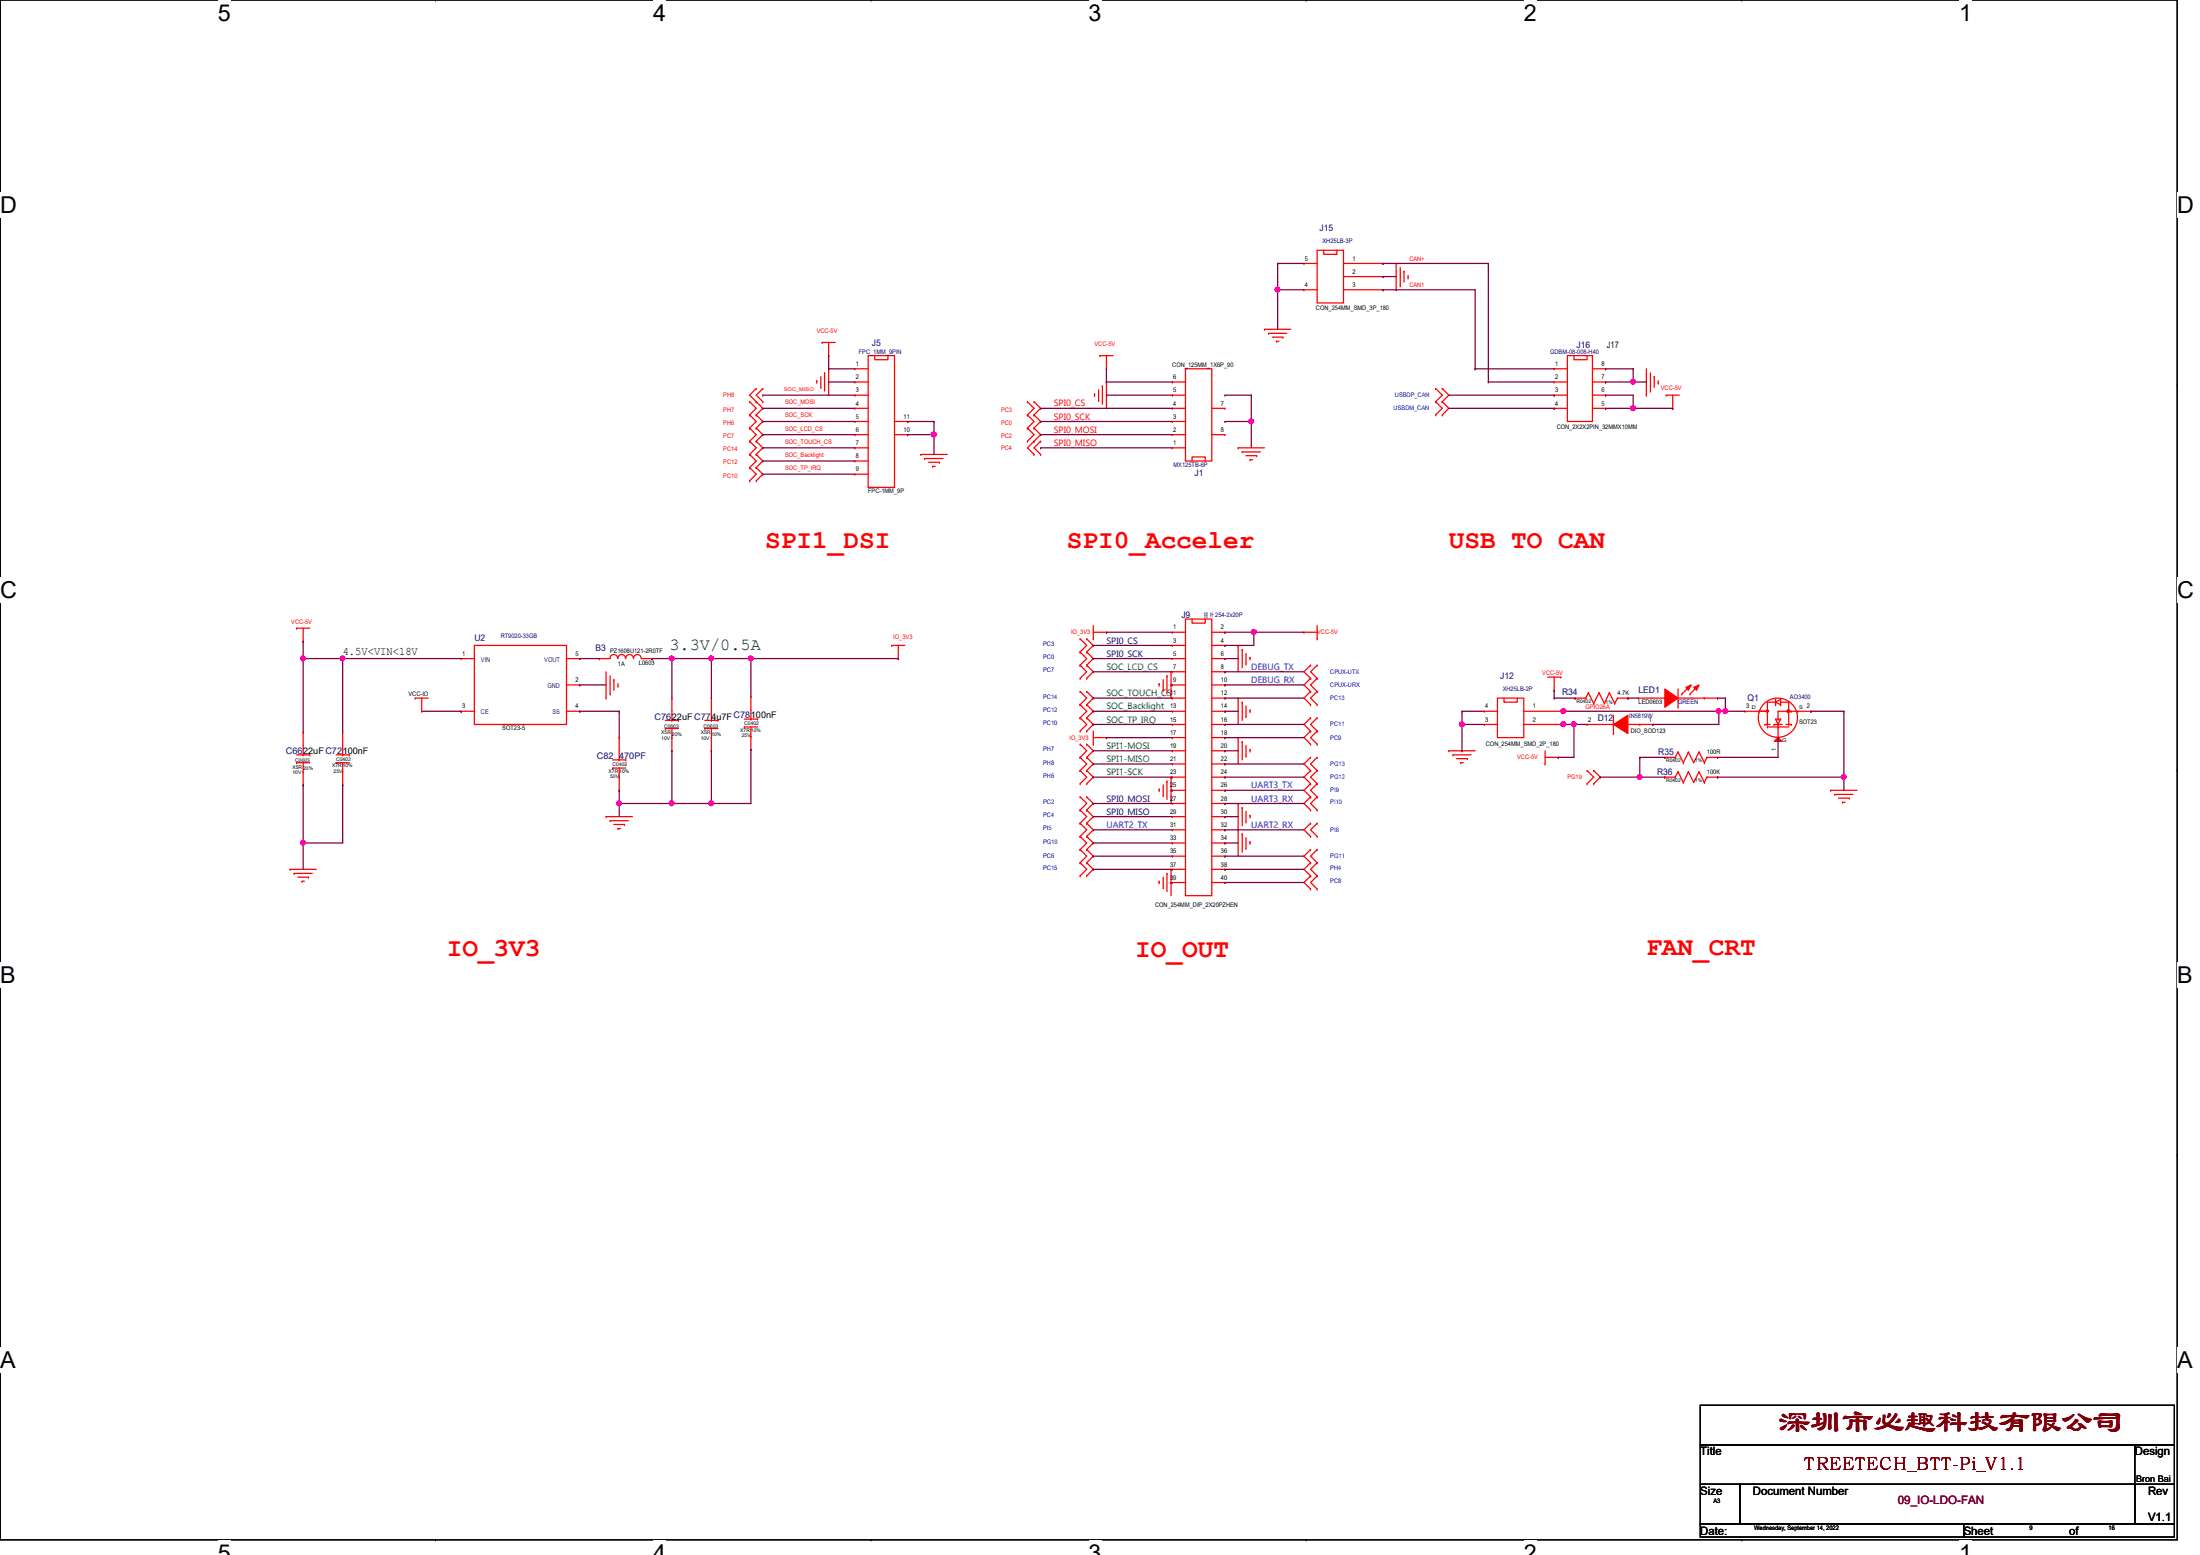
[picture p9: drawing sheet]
<svg xmlns="http://www.w3.org/2000/svg" width="297mm" height="210mm" viewBox="0 0 297 210" stroke-linecap="round" stroke-linejoin="round" font-family="sans-serif">
<path d="M0 0h294v207.9h-294z" fill="none" stroke="#000" stroke-width=".17"/>
<g fill="#fff">
<path d="M29.4 0h1.8v3.5h-1.8z"/>
<path d="M29.4 207.9h1.8v2h-1.8z"/>
</g>
<path d="M58.8 0h.1M58.8 207.9h.1" fill="none" stroke="#000" stroke-width=".17"/>
<g fill="#fff">
<path d="M88.2 0h1.7v3.5h-1.7z"/>
<path d="M88.2 207.9h1.7v2h-1.7z"/>
</g>
<path d="M117.6 0h.1M117.6 207.9h.1" fill="none" stroke="#000" stroke-width=".17"/>
<g fill="#fff">
<path d="M147 0h1.7v3.5h-1.7z"/>
<path d="M147 207.9h1.7v2h-1.7z"/>
</g>
<path d="M176.4 0h.1M176.4 207.9h.1" fill="none" stroke="#000" stroke-width=".17"/>
<g fill="#fff">
<path d="M205.7 0h1.8v3.5h-1.8z"/>
<path d="M205.7 207.9h1.8v2h-1.8z"/>
</g>
<path d="M235.2 0h.1M235.2 207.9h.1" fill="none" stroke="#000" stroke-width=".17"/>
<g fill="#fff">
<path d="M264.5 0h1.8v3.5h-1.8z"/>
<path d="M264.5 207.9h1.8v2h-1.8z"/>
<path d="M0 26h2.3v3.4h-2.3z"/>
<path d="M294 26h2.2v3.4h-2.2z"/>
<path d="M0 77.9h2.3v3.5h-2.3z"/>
<path d="M294 77.9h2.2v3.5h-2.2z"/>
</g>
<path d="M0 51.9h.1M294 51.9h.1" fill="none" stroke="#000" stroke-width=".17"/>
<g fill="#fff">
<path d="M0 129.9h2.1v3.4h-2.1z"/>
<path d="M294 129.9h2v3.4h-2z"/>
</g>
<path d="M0 103.9h.1M294 103.9h.1" fill="none" stroke="#000" stroke-width=".17"/>
<g fill="#fff">
<path d="M0 181.8h2.1v3.5h-2.1z"/>
<path d="M294 181.8h2v3.5h-2z"/>
</g>
<path d="M0 155.9h.1M294 155.9h.1M229.6 189.7h64v5.3h-64zM229.6 195h64v5.4h-64zM288.2 195h.1M288.2 195v5.4M229.6 200.4h5.3v5.3h-5.3zM229.6 205.7h35.5v1.8h-35.5zM234.9 200.4h53.3v5.3h-53.3zM265.1 205.7h28.5v1.8h-28.5zM288.2 200.4h5.4v5.3h-5.4z" fill="none" stroke="#000" stroke-width=".17"/>
<g fill="none" stroke="#f00" stroke-width=".17">
<path d="M188.5 39.1h.1M188.5 35.6v3.5M189.1 38.6h.1M189.1 36.1v2.5M189.6 36.6h.1M189.6 36.6v1.5M190.1 37.5h.1M190.1 37.2v.3M101.2 54.2h.1M101.2 56h.1M101.2 57.8h.1M101.2 59.6h.1"/>
<path d="M101.2 54.2l.9 .9-.9 .9M101.2 56l.9 .9-.9 .9M101.2 57.8l.9 .9-.9 .9M101.2 59.6l.9 .9-.9 .8M102.1 52.5h.1M102.1 54.2h.1M102.1 56h.1M102.1 57.8h.1M102.1 59.6h.1M102.1 52.5l-.9 .8 1.8 1.8-.9 .9M102.1 56l.9 .9-.9 .9M102.1 57.8l.9 .9-.9 .9"/>
<path d="M102.1 59.6l.9 .9-.9 .8M103 52.5h.1M103 54.2h.1M103 52.5l-.9 .8 .9 .9M110.3 51.4h.1M110.3 51.4v.3M110.8 52.3h.1M110.8 50.8v1.5M111 46.2h.1M111 46.2h1.8M111.3 50.3h.1M111.3 50.3v2.5"/>
<path d="M111.9 49.8h.1M111.9 48h.1M111.9 46.2v1.8M111.9 49.8v3.5M138.7 56h.1M138.7 57.8h.1M138.7 59.6h.1M138.7 54.2h.1M138.7 56l.9 .9-.9 .9M138.7 57.8l.9 .9-.9 .9M138.7 54.2l.9 .9-.9 .9M139.6 57.8h.1"/>
<path d="M139.6 56h.1M139.6 59.6h.1M139.6 54.2h.1M139.6 56l.9 .9-.9 .9M139.6 57.8l.9 .9-1.8 1.8 .9 .8M139.6 54.2l.9 .9-.9 .9M140.5 59.6h.1M140.5 59.6l-.9 .9 .9 .8M147.8 53.2h.1M147.8 53.2v.3M148.3 54.1h.1M148.3 52.6v1.5"/>
<path d="M148.5 48h.1M148.5 48h1.8M148.8 52.1h.1M148.8 52.1v2.5M149.4 49.8h.1M149.4 51.6h.1M149.4 48v1.8M149.4 51.6v3.5M170.7 44.4h.1M170.7 44.4h3.6M171.3 45h.1M171.3 45h2.4"/>
<path d="M171.8 45.5h1.4M172.3 46.1h.1M172.3 46.1h.4M173.2 45.5h.1M193.8 54.2h.1M193.8 52.5h.1M193.8 56h.1M193.8 52.5l.9 .8-.9 .9M193.8 54.2l.9 .9-.9 .9M194.7 52.5h.1M194.7 54.2h.1M194.7 56h.1"/>
<path d="M194.7 52.5l.9 .8-.9 .9M194.7 54.2l.9 .9-.9 .9M209.8 49.8h.1M209.8 51.6h.1M209.8 53.3h.1M209.8 55.1h.1M209.8 53.3h1.8M209.8 49.8h1.8M209.8 51.6h1.8M209.8 55.1h1.8M211.6 48h3.4v8.9h-3.4zM212.5 48v.6h1.8v-.6"/>
<path d="M215 53.3h1.8M215 49.8h1.8M215 51.6h1.8M215 55.1h1.8M216.8 55.1h.1M216.8 53.3h.1M216.8 51.6h.1M216.8 49.8h.1M222.3 53.3h.1M222.3 49.8v3.5M222.8 52.8h.1M222.8 50.3v2.5"/>
<path d="M223.3 50.8h.1M223.3 50.8v1.5M223.9 51.7h.1M223.9 51.4v.3M225 53.3h.1M225 53.3h1.7M225.8 55.1h.1M225.8 53.3v1.8M101.2 61.3h.1M101.2 63.1h.1M101.2 64.9h.1M101.2 61.3l.9 .9-.9 .9"/>
<path d="M101.2 63.1l.9 .9-.9 .9M102.1 61.3h.1M102.1 63.1h.1M102.1 64.9h.1M102.1 61.3l.9 .9-.9 .9M102.1 63.1l.9 .9-.9 .9M124.3 61.3h.1M124.3 61.3h3.6M124.8 61.9h.1M124.8 61.9h2.5M125.4 62.4h1.4M125.9 62.9h.1"/>
<path d="M125.9 62.9h.4M126.8 62.4h.1M139.6 61.3h.1M140.5 61.3h.1M167.2 60.5h.1M167.2 60.5h3.5M167.7 61h.1M167.7 61h2.5M168.2 61.5h1.5M168.8 62.1h.1M168.8 62.1h.3M169.7 61.5h.1"/>
<path d="M40 84.8h.1M40 84.8h1.8M40.9 86.6h.1M40.9 84.8v1.8M46.3 98.8h.1M46.3 98.8v3.1M56 94.2h.1M56 94.2h1.8M56.9 96h.1M56.9 94.2v1.8M81.8 94.2h.1M81.8 90.7v3.5"/>
<path d="M82.4 93.7h.1M82.4 91.2v2.5M82.9 91.7h.1M82.9 91.7v1.5M83.4 92.6h.1M83.4 92.3v.3M120.4 87.1h.1M120.4 87.1h1.8M121.3 88.9h.1M121.3 87.1v1.8M145.8 86.2h.1M145.8 88h.1"/>
<path d="M145.8 89.8h.1M145.8 91.6h.1M145.8 93.3h.1M145.8 95.1h.1M145.8 96.9h.1M145.8 98.7h.1M145.8 86.2l.9 .9-.9 .9M145.8 89.8l.9 .9-.9 .9M145.8 88l.9 .9-.9 .9M145.8 93.3l.9 .9-.9 .9M145.8 95.1l.9 .9-.9 .9M145.8 96.9l.9 .9-.9 .9"/>
<path d="M146.7 88h.1M146.7 86.2h.1M146.7 91.6h.1M146.7 89.8h.1M146.7 95.1h.1M146.7 93.3h.1M146.7 96.9h.1M146.7 98.7h.1M146.7 86.2l.9 .9-.9 .9M146.7 89.8l.9 .9-.9 .9M146.7 88l.9 .9-.9 .9M146.7 93.3l.9 .9-.9 .9"/>
<path d="M146.7 95.1l.9 .9-.9 .9M146.7 96.9l.9 .9-.9 .9M147.6 86.2h.1M147.6 85.3h1.8M147.6 84.5v1.7M147.6 98.7v1.8M147.6 99.6h1.8M149.4 85.3h.1M149.4 99.6h.1M156.5 92.3h.1M156.5 92.3v.3M157.1 93.2h.1"/>
<path d="M157.1 91.7v1.5M157.6 91.2h.1M157.6 91.2v2.5M158.1 90.7h.1M158.1 90.7v3.5M167.2 87.1h.1M167.2 94.2h.1M167.2 99.6h.1M167.2 87.1v3.6M167.2 94.2v3.6M167.2 99.6v3.5M167.7 87.7h.1"/>
<path d="M167.7 94.8h.1M167.7 87.7v2.4M167.7 94.8v2.4M168.2 89.6h.1M168.2 96.7h.1M168.2 88.2v1.4M168.2 95.3v1.4M168.8 88.7h.1M168.8 95.8h.1M168.8 88.7v.4M168.8 95.8v.4M176.1 85.3h.1"/>
<path d="M176.1 85.3h1.7M176.9 96.9h.1M176.9 98.7h.1M176.9 89.8h.1M176.9 91.6h.1M176.9 93.3h.1M176.9 95.1h.1M176.9 96.9l-.8 .9 .8 .9M176.9 89.8l-.8 .9 .8 .9M176.9 93.3l-.8 .9 .8 .9M176.9 98.7l-.8 .9 .8 .9M176.9 91.6l-.8 .9 .8 .8"/>
<path d="M177.8 86.2h.1M177.8 98.7h.1M177.8 96.9h.1M177.8 91.6h.1M177.8 89.8h.1M177.8 95.1h.1M177.8 93.3h.1M177.8 84.5v1.7M177.8 96.9l-.9 .9 .9 .9M177.8 89.8l-.9 .9 .9 .9M177.8 93.3l-.9 .9 .9 .9M177.8 98.7l-.9 .9 .9 .9"/>
<path d="M177.8 91.6l-.9 .9 .9 .8M209 91.4h1.7M209.8 93.2h.1M209.8 91.4v1.8M210.7 91.4h.1M216.1 97.8h5.3M217.8 99h.1M217.8 97.8h.1M217.8 96.6v2.4M221.4 97.8h.1M39.2 117.3h.1M39.2 117.3h3.5"/>
<path d="M39.7 117.9h.1M39.7 117.9h2.5M40.2 118.4h1.5M40.8 119h.1M40.8 119h.3M41.7 118.4h.1M45.4 103h.1M45.4 101.9h1.8M45.4 103h1.8M46.3 104.2h.1M46.3 101.9h.1M46.3 106h.1"/>
<path d="M46.3 103v3M47.2 101.9h.1M81.8 110.2h.1M81.8 110.2h3.6M82.4 110.8h.1M82.4 110.8h2.4M82.9 111.3h1.4M83.4 111.8h.1M83.4 111.8h.4M84.3 111.3h.1M145.8 112.9h.1M145.8 114.7h.1"/>
<path d="M145.8 100.5h.1M145.8 102.2h.1M145.8 109.3h.1M145.8 111.1h.1M145.8 104h.1M145.8 105.8h.1M145.8 107.6h.1M145.8 116.5h.1M145.8 118.2h.1M145.8 112.9l.9 .9-.9 .9M145.8 100.5l.9 .8-.9 .9M145.8 109.3l.9 .9-.9 .9"/>
<path d="M145.8 104l.9 .9-.9 .9M145.8 107.6l.9 .9-.9 .8M145.8 111.1l.9 .9-.9 .9M145.8 114.7l.9 .9-.9 .9M145.8 116.5l.9 .8-.9 .9M145.8 102.2l.9 .9-.9 .9M146.7 114.7h.1M146.7 112.9h.1M146.7 102.2h.1M146.7 100.5h.1M146.7 111.1h.1M146.7 109.3h.1"/>
<path d="M146.7 105.8h.1M146.7 104h.1M146.7 107.6h.1M146.7 116.5h.1M146.7 118.2h.1M146.7 112.9l.9 .9-.9 .9M146.7 100.5l.9 .8-.9 .9M146.7 109.3l.9 .9-.9 .9M146.7 104l.9 .9-.9 .9M146.7 107.6l.9 .9-.9 .8M146.7 111.1l.9 .9-.9 .9M146.7 114.7l.9 .9-.9 .9"/>
<path d="M146.7 116.5l.9 .8-.9 .9M146.7 102.2l.9 .9-.9 .9M147.6 100.5h.1M156.5 106.5h.1M156.5 119h.1M156.5 106.5v.3M156.5 119v.3M157.1 107.4h.1M157.1 119.8h.1M157.1 106v1.4M157.1 118.4v1.4M157.6 105.5h.1"/>
<path d="M157.6 117.9h.1M157.6 105.5v2.4M157.6 117.9v2.5M158.1 104.9h.1M158.1 117.3h.1M158.1 104.9v3.6M158.1 117.3v3.6M167.2 108.5h.1M167.2 112h.1M167.2 108.5v7.1M167.7 100.1h.1M167.7 109h.1"/>
<path d="M167.7 112.6h.1M167.7 100.1v2.5M167.7 109v2.5M167.7 112.6v2.4M168.2 102.1h.1M168.2 111h.1M168.2 114.5h.1M168.2 100.6v1.5M168.2 109.5v1.5M168.2 113.1v1.4M168.8 101.2h.1M168.8 110.1h.1"/>
<path d="M168.8 113.6h.1M168.8 101.2v.3M168.8 110.1v.3M168.8 113.6v.4M176.9 116.5h.1M176.9 118.2h.1M176.9 105.8h.1M176.9 107.6h.1M176.9 100.5h.1M176.9 104h.1M176.9 111.1h.1M176.9 112.9h.1"/>
<path d="M176.9 109.3h.1M176.9 114.7h.1M176.9 102.2h.1M176.9 116.5l-.8 .8 .8 .9M176.9 105.8l-.8 .9 .8 .9M176.9 104l-.8 .9 .8 .9M176.9 111.1l-.8 .9 .8 .9M176.9 107.6l-.8 .9 .8 .8M176.9 114.7l-.8 .9 .8 .9M176.9 102.2l-.8 .9 .8 .9M176.9 118.2l-.8 .9 .8 .9M177.8 118.2h.1"/>
<path d="M177.8 116.5h.1M177.8 107.6h.1M177.8 105.8h.1M177.8 100.5h.1M177.8 104h.1M177.8 112.9h.1M177.8 111.1h.1M177.8 109.3h.1M177.8 114.7h.1M177.8 102.2h.1M177.8 116.5l-.9 .8 .9 .9M177.8 105.8l-.9 .9 .9 .9"/>
<path d="M177.8 104l-.9 .9 .9 .9M177.8 111.1l-.9 .9 .9 .9M177.8 107.6l-.9 .9 .9 .8M177.8 114.7l-.9 .9 .9 .9M177.8 102.2l-.9 .9 .9 .9M177.8 118.2l-.9 .9 .9 .9M195.6 101.3h.1M195.6 101.3h3.6M196.2 101.9h.1M196.2 101.9h2.4M196.7 102.4h1.4M197.2 103h.1"/>
<path d="M197.2 103h.4M198.1 102.4h.1M208.6 103.1h.1M208.6 102.2h1.8M208.6 101.3v1.8M210.4 102.2h.1M214.3 104h.1M214.3 105.8h.1M214.3 104l.9 .9-.9 .9M215.2 105.8h.1M215.2 104h.1M215.2 104l.9 .9-.9 .9"/>
<path d="M247.2 106.7h.1M247.2 106.7h3.5M247.7 107.2h.1M247.7 107.2h2.5M248.2 107.7h1.5M248.8 108.3h.1M248.8 108.3h.3M249.7 107.7h.1M176.9 120h.1M177.8 120h.1"/>
</g>
<path d="M217.8 97.8l2-1.2v2.4z" fill="#f00"/>
<g fill="none" stroke="#f00" stroke-width=".17">
<path d="M176.1 39.1h.1M176.1 35.6h.1M176.1 35.6h1.7M176.1 39.1h1.7M177.8 33.8h3.6v7.1h-3.6zM178.7 33.8v.5h1.8v-.5M181.4 35.6h5.3M181.4 37.3h5.3M181.4 39.1h5.3M186.7 35.6h.1M186.7 37.3h.1M186.7 39.1h.1"/>
<path d="M115.4 49.8h.1M115.4 51.6h.1M115.4 53.3h.1M115.4 55.1h.1M115.4 56.9h.1M115.4 58.7h.1M115.4 49.8h1.8M115.4 51.6h1.8M115.4 53.3h1.8M115.4 55.1h1.8M115.4 56.9h1.8M115.4 58.7h1.8"/>
<path d="M117.2 48h3.6v17.8h-3.6zM118.1 48v.6h1.8v-.6M120.8 56.9h1.8M120.8 58.7h1.8M122.6 58.7h.1M122.6 56.9h.1M115.4 60.5h.1M115.4 62.2h.1M115.4 64h.1M115.4 60.5h1.8M115.4 62.2h1.8M115.4 64h1.8"/>
<path d="M80.9 88.9h.1M83.4 88.9a.51 .51 0 0 0-.5-.6 .51 .51 0 0 0-.5 .6h-1.5M84.5 88.9a.51 .51 0 0 0-.6-.6 .51 .51 0 0 0-.5 .6M85.5 88.9a.51 .51 0 0 0-.5-.6 .51 .51 0 0 0-.5 .6M86.6 88.9a.51 .51 0 0 0-.6-.6 .51 .51 0 0 0-.4 .6M86.6 88.9h1.4M88 88.9h.1M89.8 98.3h.1M89.8 97.2h1.8M89.8 98.3h1.8M90.7 99.6h.1M90.7 97.2h.1"/>
<path d="M90.7 94.2h.1M90.7 94.2v3M90.7 98.3v3M91.6 97.2h.1M95.2 98.3h.1M95.2 97.2h1.7M95.2 98.3h1.7M96.1 99.6h.1M96.1 97.2h.1M96.1 94.2h.1M96.1 94.2v3M96.1 98.3v3"/>
<path d="M96.9 97.2h.1M100.5 98.1h.1M100.5 97.1h1.8M100.5 98.1h1.8M101.4 99.4h.1M101.4 97.1h.1M101.4 94.1h.1M101.4 94.1v3M101.4 98.1v3.1M102.3 97.1h.1M158.3 85.3h.1M158.3 87.1h.1"/>
<path d="M158.3 88.9h.1M158.3 90.7h.1M158.3 92.5h.1M158.3 94.2h.1M158.3 96h.1M158.3 97.8h.1M158.3 99.6h.1M158.3 97.8h1.8M158.3 85.3h1.8M158.3 87.1h1.8M158.3 88.9h1.8M158.3 90.7h1.8"/>
<path d="M158.3 92.5h1.8M158.3 94.2h1.8M158.3 96h1.8M158.3 99.6h1.8M160.1 83.6h3.5v37.3h-3.5zM160.9 83.6v.5h1.8v-.5M163.6 97.8h1.8M163.6 85.3h1.8M163.6 87.1h1.8M163.6 88.9h1.8M163.6 90.7h1.8M163.6 92.5h1.8"/>
<path d="M163.6 94.2h1.8M163.6 96h1.8M163.6 99.6h1.8M165.4 85.3h.1M165.4 87.1h.1M165.4 88.9h.1M165.4 90.7h.1M165.4 92.5h.1M165.4 97.8h.1M165.4 94.2h.1M165.4 96h.1M165.4 99.6h.1"/>
<path d="M214.3 97.8h.1M214.3 97.8h1.8M217.8 97.8l2-1.2v2.4zM221.4 97.8h1.8M223.2 97.8h.1M226.6 95.5h.1M226.6 93v2.5M90.7 101.3h.1M96.1 101.3h.1M101.4 101.2h.1M158.3 103.1h.1M158.3 104.9h.1"/>
<path d="M158.3 106.7h.1M158.3 108.5h.1M158.3 110.2h.1M158.3 112h.1M158.3 113.8h.1M158.3 115.6h.1M158.3 117.3h.1M158.3 119.1h.1M158.3 101.3h.1M158.3 103.1h1.8M158.3 101.3h1.8M158.3 104.9h1.8"/>
<path d="M158.3 106.7h1.8M158.3 108.5h1.8M158.3 110.2h1.8M158.3 112h1.8M158.3 113.8h1.8M158.3 115.6h1.8M158.3 117.3h1.8M158.3 119.1h1.8M163.6 103.1h1.8M163.6 101.3h1.8M163.6 104.9h1.8M163.6 106.7h1.8"/>
<path d="M163.6 108.5h1.8M163.6 110.2h1.8M163.6 112h1.8M163.6 113.8h1.8M163.6 115.6h1.8M163.6 117.3h1.8M163.6 119.1h1.8M165.4 101.3h.1M165.4 115.6h.1M165.4 103.1h.1M165.4 104.9h.1M165.4 106.7h.1"/>
<path d="M165.4 108.5h.1M165.4 110.2h.1M165.4 112h.1M165.4 113.8h.1M165.4 117.3h.1M165.4 119.1h.1M224.8 104.9h.1M224.8 102.2h.1M224.8 104.9h1.4M224.8 102.2h1.4M226.2 104.9h.1M226.2 102.2h.1"/>
<path d="M226.6 104.2h.1M226.6 101.5h.1M226.6 104.2l-.4 .7M226.6 104.2l.7 1.4M226.6 101.5l-.4 .7M226.6 101.5l.7 1.5M227.3 105.6h.1M227.3 103h.1M228 104.2h.1M228 101.5h.1M228 104.2l-.7 1.4M228 104.2l.7 1.4 .7-1.4"/>
<path d="M228 101.5l-.7 1.5M228 101.5l.7 1.5 .7-1.5M229.4 104.2h.1M229.4 101.5h.1M229.4 104.2l.7 1.4M229.4 101.5l.7 1.5M230.1 105.6h.1M230.1 103h.1M230.5 104.9h.1M230.5 102.2h.1M230.5 104.9h1.4M230.5 104.9l-.4 .7"/>
<path d="M230.5 102.2h1.4M230.5 102.2l-.4 .8M231.9 104.9h.1M231.9 102.2h.1"/>
</g>
<path d="M227.6 92.8l.7-.3-.3 .7z" fill-rule="evenodd" fill="#f00"/>
<path d="M223 94.2h1.8M224.8 94.2h.1M227.1 93.7h.1M227.6 92.8l.7-.3-.3 .7zM228.2 92.6l-1.1 1.1" fill="none" stroke="#f00" stroke-width=".17"/>
<path d="M224.8 93l1.8 1.2-1.8 1.3z" fill-rule="evenodd" fill="#f00"/>
<path d="M224.8 93l1.8 1.2-1.8 1.3zM226.6 94.2h3.5M228.2 93.7h.1M229.2 92.6l-1 1.1M230.1 94.2h.1" fill="none" stroke="#f00" stroke-width=".17"/>
<path d="M228.7 92.8l.7-.3-.3 .7z" fill-rule="evenodd" fill="#f00"/>
<g fill="none" stroke="#f00" stroke-width=".17">
<path d="M158.3 58.7h.1M158.3 56.9h.1M158.3 55.1h.1M158.3 53.3h.1M158.3 51.6h.1M158.3 58.7h1.8M158.3 56.9h1.8M158.3 55.1h1.8M158.3 53.3h1.8M158.3 51.6h1.8M160.1 49.8h3.5v12.4h-3.5zM163.6 58.7h1.8"/>
<path d="M163.6 55.1h1.8M165.4 55.1h.1M165.4 58.7h.1M158.3 60.5h.1M158.3 60.5h1.8M160.9 62.2v-.5h1.8v.5M62.3 88.9h.1M62.3 96h.1M62.3 88.9h1.7M62.3 96h1.7M64 87.1h12.5v10.7h-12.5zM76.5 88.9h1.8"/>
<path d="M76.5 92.5h1.8M76.5 96h1.8M78.3 92.5h.1M78.3 96h.1M78.3 88.9h.1M83.6 99.6h.1M83.6 99.6v3M221.2 94.2h.1M221.2 94.2h1.8M228.7 92.8l.7-.3-.3 .7zM230.1 94.2h1.8M231.9 94.2h.1"/>
<path d="M237.4 96h1.2M237.6 96h.1M238.3 97.8h.1M238.3 97.8h.7M238.5 95.9h.2v.2h-.2zM238.6 96h.1M238.6 97.8h.1M238.6 98.1h.1M238.6 98.1h2.9M239.5 97.8h.1M239.5 97.8h1.1M239.7 94.8h.1"/>
<path d="M239.7 95.1h.1M239.7 94.8h-1.1v3M239.7 94.4v.7M239.7 94.8l.7 .3M240.1 98.1h.1M240.1 97.1h.1M240.1 97.8h.1M240.1 98.1v1.5M240.4 97.1h.1M240.4 95.1h.1M240.4 94.4h.1M240.4 94.8h1.1"/>
<path d="M240.4 97.1h-.7l.4 .7M240.4 94.4v.7M240.4 94.4l-.7 .4M240.4 97.1l-.3 .7M241.1 97.8h.7M241.3 96h.1M241.3 96h-1.2v1.1M241.3 95.9h.3v.2h-.3zM241.5 94.8h.1M241.5 97.8h.1M241.5 94.8v3M241.7 96h1"/>
<path d="M241.8 97.8h.1M241.8 96h.1M242.7 96h.1M82.7 103.7h.1M82.7 102.6h1.8M82.7 103.7h1.8M83.6 104.9h.1M83.6 102.6h.1M83.6 106.7h.1M83.6 103.7v3M84.5 102.6h.1"/>
<circle cx="240" cy="96.9" r="2.65"/>
</g>
<path d="M239.6 100.1l.5-.5 .5 .5z" fill="#f00"/>
<g fill="none" stroke="#f00" stroke-width=".17">
<path d="M40.9 98.8h.1M40.9 98.8v3.1M200.4 97.8h.1M200.4 96h.1M200.4 96h1.8M200.4 97.8h1.8M202.2 94.2h3.5v5.4h-3.5zM203.1 94.2v.6h1.7v-.6M205.7 96h5.4M205.7 97.8h5.4M211.1 96h.1M211.1 97.8h.1"/>
<path d="M212.7 94.2h.1M212.7 94.2h1.4M214.1 94.2h.1M214.5 93.5h.1M214.5 93.5l-.4 .7M214.5 93.5l.7 1.5M215.2 95h.1M215.9 93.5h.1M215.9 93.5l-.7 1.5M215.9 93.5l.7 1.5 .7-1.5M217.3 93.5h.1M217.3 93.5l.7 1.5"/>
<path d="M218 95h.1M218.4 94.2h.1M218.4 94.2h1.4M218.4 94.2l-.4 .8M219.8 94.2h.1M235.6 96h.1M235.6 96h1.8M240.1 99.6h.1M242.7 96h1.8M244.5 96h.1M40 103h.1M40 101.9h1.8"/>
<path d="M40 103h1.8M40.9 104.2h.1M40.9 101.9h.1M40.9 106h.1M40.9 103v3M41.8 101.9h.1M239.6 100.1l.5-.5 .5 .5z"/>
</g>
<path d="M223.2 97.8h.1M232.1 96h.1M232.1 96v1.8h-8.9M244.5 96h.1M244.5 96h4.5M249 96h.1M249 96v8.9" fill="none" stroke="#7f003f" stroke-width=".17"/>
<circle cx="248.9" cy="104.9" r=".32" fill="#f0f"/>
<circle cx="248.9" cy="104.9" r=".32" fill="none" stroke="#f0f" stroke-width=".17"/>
<path d="M240.1 99.6h.1M240.1 99.6v2.6h-8.2M221.4 102.2h.1M221.4 102.2h3.4M221.4 102.2v2.7M231.9 102.2h.1M231.9 104.9h.1M231.9 104.9h17.1" fill="none" stroke="#7f003f" stroke-width=".17"/>
<circle cx="221.4" cy="104.9" r=".32" fill="#f0f"/>
<circle cx="221.4" cy="104.9" r=".32" fill="none" stroke="#f0f" stroke-width=".17"/>
<path d="M210.9 97.8h.2M211.1 97.8h.1M216.1 104.9h.1M216.1 104.9h8.7M221.4 104.9h.1" fill="none" stroke="#7f003f" stroke-width=".17"/>
<circle cx="211.1" cy="97.8" r=".33" fill="#f0f"/>
<circle cx="211.1" cy="97.8" r=".33" fill="none" stroke="#f0f" stroke-width=".17"/>
<path d="M212.5 97.8h.1M212.5 97.8v4.4h-2.1M210.4 102.2h.1" fill="none" stroke="#7f003f" stroke-width=".17"/>
<circle cx="212.5" cy="97.8" r=".32" fill="#f0f"/>
<circle cx="212.5" cy="97.8" r=".32" fill="none" stroke="#f0f" stroke-width=".17"/>
<path d="M210.9 96h.2M211.1 96h.1M212.5 97.8h.1M212.5 97.8h1.8M219.8 94.2h.1M219.8 94.2h1.4M231.9 94.2h.1M231.9 94.2h1.1M233 96h.1M233 94.2h.1M233 96h2.6M233 94.2v1.8" fill="none" stroke="#7f003f" stroke-width=".17"/>
<circle cx="232.9" cy="96" r=".32" fill="#f0f"/>
<circle cx="232.9" cy="96" r=".32" fill="none" stroke="#f0f" stroke-width=".17"/>
<g fill="none" stroke="#7f003f" stroke-width=".17">
<path d="M78.3 92.5h.1M78.3 92.5h3.5M90.7 88.9h.1M90.7 88.9h5.4M209.8 93.2h.1M209.8 94.2h.1M209.8 93.2v1M209.8 94.2h2.9M232.1 96h.1M232.1 96h.9M101.4 101.2h.1M101.4 101.2v7.3"/>
<path d="M249 104.9h.1M249 104.9v1.8"/>
</g>
<circle cx="96" cy="88.9" r=".32" fill="#f0f"/>
<circle cx="96" cy="88.9" r=".32" fill="none" stroke="#f0f" stroke-width=".17"/>
<circle cx="90.7" cy="88.9" r=".32" fill="#f0f"/>
<circle cx="90.7" cy="88.9" r=".32" fill="none" stroke="#f0f" stroke-width=".17"/>
<path d="M90.7 101.3h.1M90.7 101.3v7.2" fill="none" stroke="#7f003f" stroke-width=".17"/>
<circle cx="90.7" cy="108.4" r=".32" fill="#f0f"/>
<circle cx="90.7" cy="108.4" r=".32" fill="none" stroke="#f0f" stroke-width=".17"/>
<path d="M46.3 88.9h.1M46.3 88.9h16M56.9 96h5.4M62.3 96h.1" fill="none" stroke="#7f003f" stroke-width=".17"/>
<circle cx="46.2" cy="88.9" r=".32" fill="#f0f"/>
<circle cx="46.2" cy="88.9" r=".32" fill="none" stroke="#f0f" stroke-width=".17"/>
<path d="M40.9 88.9h.1M40.9 86.6h.1M40.9 88.9h5.4M40.9 86.6v12.2M46.3 88.9h.1M46.3 88.9v9.9M40.9 113.8h.1M40.9 106h.1M40.9 106v7.8M46.3 106h.1M46.3 106v7.8h-5.4" fill="none" stroke="#7f003f" stroke-width=".17"/>
<circle cx="40.9" cy="88.9" r=".32" fill="#f0f"/>
<circle cx="40.9" cy="88.9" r=".32" fill="none" stroke="#f0f" stroke-width=".17"/>
<path d="M78.3 96h.1M78.3 96h5.3M83.6 96h.1M83.6 96v3.6M40.9 113.8h.1M40.9 113.8v3.5" fill="none" stroke="#7f003f" stroke-width=".17"/>
<circle cx="40.9" cy="113.8" r=".32" fill="#f0f"/>
<circle cx="40.9" cy="113.8" r=".32" fill="none" stroke="#f0f" stroke-width=".17"/>
<path d="M83.6 106.7h.1M83.6 108.5h.1M83.6 106.7v1.8M83.6 108.5h7.1" fill="none" stroke="#7f003f" stroke-width=".17"/>
<circle cx="83.6" cy="108.4" r=".32" fill="#f0f"/>
<circle cx="83.6" cy="108.4" r=".32" fill="none" stroke="#f0f" stroke-width=".17"/>
<path d="M90.7 88.9h.1M90.7 88.9v5.3M96.1 88.9h.1M96.1 88.9v5.3M96.1 88.9h5.3M101.4 88.9h.1M101.4 88.9v5.2M83.6 108.5h.1M83.6 108.5v1.7M90.7 108.5h.1M96.1 101.3h.1M96.1 101.3v7.2h-5.4" fill="none" stroke="#7f003f" stroke-width=".17"/>
<circle cx="96" cy="108.4" r=".32" fill="#f0f"/>
<circle cx="96" cy="108.4" r=".32" fill="none" stroke="#f0f" stroke-width=".17"/>
<path d="M101.4 88.9h19.9M121.3 88.9h.1M96.1 108.5h.1M96.1 108.5h5.3" fill="none" stroke="#7f003f" stroke-width=".17"/>
<circle cx="101.4" cy="88.9" r=".32" fill="#f0f"/>
<circle cx="101.4" cy="88.9" r=".32" fill="none" stroke="#f0f" stroke-width=".17"/>
<path d="M147.6 90.7h.1M147.6 90.7h10.7M169.3 85.3h.1M169.3 85.3h6.8" fill="none" stroke="#7f003f" stroke-width=".17"/>
<circle cx="169.3" cy="85.3" r=".33" fill="#f0f"/>
<circle cx="169.3" cy="85.3" r=".33" fill="none" stroke="#f0f" stroke-width=".17"/>
<g fill="none" stroke="#7f003f" stroke-width=".17">
<path d="M122.6 56.9h.1M122.6 58.7h.1M122.6 56.9h3.5M126.1 56.9h.1M126.1 56.9v1.8h-3.5M147.6 87.1h.1M147.6 88.9h.1M147.6 94.2h.1M147.6 96h.1M147.6 97.8h.1M147.6 87.1h10.7M147.6 88.9h10.7"/>
<path d="M147.6 94.2h10.7M147.6 96h10.7M147.6 97.8h10.7M149.4 99.6h.1M149.4 99.6h8.9M158.1 92.5h.1M158.1 92.5h.2M165.4 85.3h.1M165.4 87.1h.1M165.4 88.9h.1M165.4 90.7h.1M165.4 92.5h.1"/>
<path d="M165.4 94.2h.1M165.4 96h.1M165.4 97.8h.1M165.4 99.6h.1M165.4 85.3h3.9M165.4 88.9h1.8M165.4 92.5h10.7M165.4 94.2h10.7M165.4 96h1.8M165.4 97.8h10.7M165.4 99.6h10.7M165.4 90.7h10.7"/>
<path d="M169.3 85.3h.1M169.3 85.3v1.8h-3.9M147.6 101.3h.1M147.6 103.1h.1M147.6 104.9h.1M147.6 108.5h.1M147.6 110.2h.1M147.6 112h.1M147.6 113.8h.1M147.6 115.6h.1M147.6 117.3h.1M147.6 101.3h10.7"/>
<path d="M147.6 103.1h10.7M147.6 104.9h10.7M147.6 108.5h10.7M147.6 110.2h10.7M147.6 112h10.7M147.6 113.8h10.7M147.6 115.6h10.7M147.6 117.3h10.7M158.1 106.7h.1M158.1 119.1h.1M158.1 119.1h.2M158.1 106.7h.2"/>
<path d="M165.4 119.1h.1M165.4 101.3h.1M165.4 103.1h.1M165.4 104.9h.1M165.4 106.7h.1M165.4 108.5h.1M165.4 110.2h.1M165.4 112h.1M165.4 115.6h.1M165.4 117.3h.1M165.4 113.8h.1M165.4 119.1h10.7"/>
<path d="M165.4 101.3h1.8M165.4 103.1h10.7M165.4 104.9h10.7M165.4 106.7h10.7M165.4 108.5h10.7M165.4 110.2h1.8M165.4 112h10.7M165.4 113.8h1.8M165.4 115.6h10.7M165.4 117.3h10.7"/>
</g>
<circle cx="126.1" cy="58.6" r=".33" fill="#f0f"/>
<circle cx="126.1" cy="58.6" r=".33" fill="none" stroke="#f0f" stroke-width=".17"/>
<g fill="none" stroke="#7f003f" stroke-width=".17">
<path d="M103 55.1h.1M103 56.9h.1M103 58.7h.1M103 53.3h.1M103 55.1h12.4M103 56.9h12.4M103 58.7h12.4M103 53.3h12.4M111.9 49.8h.1M111.9 51.6h.1M111.9 48h.1M111.9 49.8h3.5"/>
<path d="M111.9 51.6h3.5M111.9 48v1.8M126.1 58.7h.1M126.1 58.7v2.6M140.5 55.1h.1M140.5 56.9h.1M140.5 58.7h.1M140.5 55.1h17.8M140.5 56.9h17.8M140.5 58.7h17.8M149.4 53.3h.1M149.4 49.8h.1"/>
<path d="M149.4 51.6h.1M149.4 51.6h8.9M149.4 53.3h8.9M149.4 49.8v1.8M165.4 53.3h.1M165.4 56.9h.1M165.4 53.3h3.5M168.9 53.3h.1M168.9 53.3v3.6h-3.5M103 60.5h.1M103 62.2h.1M103 64h.1"/>
<path d="M103 60.5h12.4M103 62.2h12.4M103 64h12.4M140.5 60.5h.1M140.5 60.5h17.8"/>
</g>
<circle cx="168.9" cy="56.9" r=".32" fill="#f0f"/>
<circle cx="168.9" cy="56.9" r=".32" fill="none" stroke="#f0f" stroke-width=".17"/>
<path d="M168.9 56.9h.1M168.9 56.9v3.6M216.8 51.6h.1M216.8 51.6h3.7M149.4 85.3h.1M149.4 85.3h8.9" fill="none" stroke="#7f003f" stroke-width=".17"/>
<circle cx="220.5" cy="51.5" r=".32" fill="#f0f"/>
<circle cx="220.5" cy="51.5" r=".32" fill="none" stroke="#f0f" stroke-width=".17"/>
<path d="M199.2 39.1v10.7M195.6 53.3h14.2M199.2 49.8h.1M209.8 53.3h.1M216.8 49.8h.1M216.8 49.8h3.7M220.5 49.8h.1M220.5 51.6h.1M220.5 49.8v1.8M220.5 51.6h1.8M211.1 96h21M232.1 96h.1" fill="none" stroke="#7f003f" stroke-width=".17"/>
<circle cx="211.1" cy="96" r=".33" fill="#f0f"/>
<circle cx="211.1" cy="96" r=".33" fill="none" stroke="#f0f" stroke-width=".17"/>
<circle cx="232" cy="96" r=".32" fill="#f0f"/>
<circle cx="232" cy="96" r=".32" fill="none" stroke="#f0f" stroke-width=".17"/>
<path d="M197.4 96h.1M197.4 97.8h.1M197.4 96h3M197.4 96v1.8M211.1 97.8h1.4M212.5 97.8h.1" fill="none" stroke="#7f003f" stroke-width=".17"/>
<circle cx="197.4" cy="97.8" r=".32" fill="#f0f"/>
<circle cx="197.4" cy="97.8" r=".32" fill="none" stroke="#f0f" stroke-width=".17"/>
<g fill="none" stroke="#7f003f" stroke-width=".17">
<path d="M186.7 35.6h.1M186.7 39.1h.1M186.7 35.6h14.3M186.7 39.1h12.5M201 35.6h.1M201 35.6v16M201 51.6h.1M201 51.6h8.8M216.8 55.1h.1M216.8 55.1h3.7M197.4 97.8h.1M197.4 97.8h3"/>
<path d="M197.4 97.8v3.5M197.4 101.3h.1"/>
</g>
<circle cx="220.5" cy="55.1" r=".32" fill="#f0f"/>
<circle cx="220.5" cy="55.1" r=".32" fill="none" stroke="#f0f" stroke-width=".17"/>
<path d="M172.5 35.6h.1M172.5 35.6h3.6M172.5 35.6v3.5M216.8 53.3h.1M216.8 53.3h3.7v1.8M220.5 55.1h.1M220.5 55.1h5.3M225.8 55.1h.1" fill="none" stroke="#7f003f" stroke-width=".17"/>
<circle cx="172.5" cy="39.1" r=".32" fill="#f0f"/>
<circle cx="172.5" cy="39.1" r=".32" fill="none" stroke="#f0f" stroke-width=".17"/>
<g fill="none" stroke="#7f003f" stroke-width=".17">
<path d="M172.5 39.1h.1M172.5 39.1h3.6M172.5 39.1v5.3M186.7 37.3h.1M186.7 37.3h1.8M195.6 55.1h14.2M199.2 49.8h.1M199.2 49.8h10.6M209.8 55.1h.1M78.3 88.9h.1M78.3 88.9h2.6M88 88.9h.1"/>
<path d="M88 88.9h2.7"/>
</g>
<circle cx="248.9" cy="104.9" r=".32" fill="#f0f"/>
<circle cx="248.9" cy="104.9" r=".32" fill="none" stroke="#f0f" stroke-width=".17"/>
<circle cx="221.4" cy="104.9" r=".32" fill="#f0f"/>
<circle cx="221.4" cy="104.9" r=".32" fill="none" stroke="#f0f" stroke-width=".17"/>
<circle cx="211.1" cy="97.8" r=".33" fill="#f0f"/>
<circle cx="211.1" cy="97.8" r=".33" fill="none" stroke="#f0f" stroke-width=".17"/>
<circle cx="212.5" cy="97.8" r=".32" fill="#f0f"/>
<circle cx="212.5" cy="97.8" r=".32" fill="none" stroke="#f0f" stroke-width=".17"/>
<circle cx="232.9" cy="96" r=".32" fill="#f0f"/>
<circle cx="232.9" cy="96" r=".32" fill="none" stroke="#f0f" stroke-width=".17"/>
<circle cx="96" cy="88.9" r=".32" fill="#f0f"/>
<circle cx="96" cy="88.9" r=".32" fill="none" stroke="#f0f" stroke-width=".17"/>
<circle cx="90.7" cy="88.9" r=".32" fill="#f0f"/>
<circle cx="90.7" cy="88.9" r=".32" fill="none" stroke="#f0f" stroke-width=".17"/>
<circle cx="90.7" cy="108.4" r=".32" fill="#f0f"/>
<circle cx="90.7" cy="108.4" r=".32" fill="none" stroke="#f0f" stroke-width=".17"/>
<circle cx="46.2" cy="88.9" r=".32" fill="#f0f"/>
<circle cx="46.2" cy="88.9" r=".32" fill="none" stroke="#f0f" stroke-width=".17"/>
<circle cx="40.9" cy="88.9" r=".32" fill="#f0f"/>
<circle cx="40.9" cy="88.9" r=".32" fill="none" stroke="#f0f" stroke-width=".17"/>
<circle cx="40.9" cy="113.8" r=".32" fill="#f0f"/>
<circle cx="40.9" cy="113.8" r=".32" fill="none" stroke="#f0f" stroke-width=".17"/>
<circle cx="83.6" cy="108.4" r=".32" fill="#f0f"/>
<circle cx="83.6" cy="108.4" r=".32" fill="none" stroke="#f0f" stroke-width=".17"/>
<circle cx="96" cy="108.4" r=".32" fill="#f0f"/>
<circle cx="96" cy="108.4" r=".32" fill="none" stroke="#f0f" stroke-width=".17"/>
<circle cx="101.4" cy="88.9" r=".32" fill="#f0f"/>
<circle cx="101.4" cy="88.9" r=".32" fill="none" stroke="#f0f" stroke-width=".17"/>
<circle cx="169.3" cy="85.3" r=".33" fill="#f0f"/>
<circle cx="169.3" cy="85.3" r=".33" fill="none" stroke="#f0f" stroke-width=".17"/>
<circle cx="126.1" cy="58.6" r=".33" fill="#f0f"/>
<circle cx="126.1" cy="58.6" r=".33" fill="none" stroke="#f0f" stroke-width=".17"/>
<circle cx="168.9" cy="56.9" r=".32" fill="#f0f"/>
<circle cx="168.9" cy="56.9" r=".32" fill="none" stroke="#f0f" stroke-width=".17"/>
<circle cx="220.5" cy="51.5" r=".32" fill="#f0f"/>
<circle cx="220.5" cy="51.5" r=".32" fill="none" stroke="#f0f" stroke-width=".17"/>
<circle cx="211.1" cy="96" r=".33" fill="#f0f"/>
<circle cx="211.1" cy="96" r=".33" fill="none" stroke="#f0f" stroke-width=".17"/>
<circle cx="232" cy="96" r=".32" fill="#f0f"/>
<circle cx="232" cy="96" r=".32" fill="none" stroke="#f0f" stroke-width=".17"/>
<circle cx="197.4" cy="97.8" r=".32" fill="#f0f"/>
<circle cx="197.4" cy="97.8" r=".32" fill="none" stroke="#f0f" stroke-width=".17"/>
<circle cx="220.5" cy="55.1" r=".32" fill="#f0f"/>
<circle cx="220.5" cy="55.1" r=".32" fill="none" stroke="#f0f" stroke-width=".17"/>
<circle cx="172.5" cy="39.1" r=".32" fill="#f0f"/>
<circle cx="172.5" cy="39.1" r=".32" fill="none" stroke="#f0f" stroke-width=".17"/>
<text font-size="4.2" fill="#7f0000" x="240.2" y="193.3">深圳市必趣科技有限公司</text>
<g font-size="3.5" fill="#f00">
<text x="103.3" y="74">SPI1_DSI</text>
<text x="144.1" y="74">SPI0_Acceler</text>
<text x="195.6" y="74">USB TO CAN</text>
<text x="60.3" y="129.1">IO_3V3</text>
<text x="153.3" y="129.2">IO_OUT</text>
<text x="222.3" y="128.9">FAN_CRT</text>
</g>
<g font-size="3.1">
<text x="29.4" y="2.8">5</text>
<text x="88.2" y="2.8">4</text>
<text x="147" y="2.8">3</text>
<text x="205.7" y="2.8">2</text>
<text x="264.5" y="2.8">1</text>
<text x="0" y="28.7">D</text>
<text x="294" y="28.7">D</text>
<text x="0" y="80.7">C</text>
<text x="294" y="80.7">C</text>
<text x="0" y="132.7">B</text>
<text x="294" y="132.7">B</text>
<text x="0" y="184.6">A</text>
<text x="294" y="184.6">A</text>
<text x="29.4" y="210.7">5</text>
<text x="88.2" y="210.7">4</text>
<text x="147" y="210.7">3</text>
<text x="205.7" y="210.7">2</text>
<text x="264.5" y="210.7">1</text>
</g>
<text font-size="2.4" fill="#7f0000" x="243.6" y="198.4">TREETECH_BTT-Pi_V1.1</text>
<text font-size="2.3" fill="#003f00" x="90.4" y="87.8">3.3V/0.5A</text>
<g font-size="1.6">
<text x="46.3" y="88.3">4.5V&lt;VIN&lt;18V</text>
<text x="229.6" y="196.5">Title</text>
<text x="288.2" y="196.5">Design</text>
<text x="229.6" y="201.8">Size</text>
<text x="236.7" y="201.8">Document Number</text>
<text x="290" y="201.8">Rev</text>
<text x="229.6" y="207.1">Date:</text>
<text x="265.1" y="207.1">Sheet</text>
<text x="279.4" y="207.1">of</text>
<text x="290" y="205.4">V1.1</text>
</g>
<text font-size="1.6" fill="#7f003f" x="256.2" y="203.1">09_IO-LDO-FAN</text>
<g font-size="1.2" fill="#00007f">
<text x="178.2" y="31.2">J15</text>
<text x="117.7" y="46.7">J5</text>
<text x="212.8" y="47">J16</text>
<text x="161.3" y="64.3">J1</text>
<text x="159.5" y="83.5">J9</text>
<text x="64" y="86.5">U2</text>
<text x="80.4" y="87.9">B3</text>
<text x="149.4" y="86.9">SPI0_CS</text>
<text x="149.4" y="88.6">SPI0_SCK</text>
<text x="202.6" y="91.7">J12</text>
<text x="210.9" y="93.8">R34</text>
<text x="221.2" y="93.6">LED1</text>
<text x="236" y="94.7">Q1</text>
<text x="38.6" y="101.8">C6622uFC72100nF</text>
<text x="88.4" y="97.2">C7622uFC774u7FC78100nF</text>
<text x="215.7" y="97.3">D12</text>
<text x="223.9" y="101.9">R35</text>
<text x="80.6" y="102.5">C82</text>
<text x="83.6" y="102.5">470PF</text>
<text x="223.7" y="104.6">R36</text>
<text x="149.4" y="108.2">SPI0_MOSI</text>
<text x="149.4" y="110">SPI0_MISO</text>
</g>
<g font-size="1.2">
<text x="217" y="47">J17</text>
<text x="288.4" y="200.1">Bron Bai</text>
</g>
<g font-size="1.2" fill="#f00">
<text x="142.3" y="58.4">SPI0_MOSI</text>
<text x="142.3" y="56.6">SPI0_SCK</text>
<text x="142.3" y="54.9">SPI0_CS</text>
<text x="142.3" y="60.2">SPI0_MISO</text>
</g>
<g font-size="1.2" fill="#007f00">
<text x="149.4" y="90.4">SOC_LCD_CS</text>
<text x="149.4" y="94">SOC_TOUCH_CS</text>
<text x="149.4" y="95.8">SOC_Backlight</text>
<text x="149.4" y="97.5">SOC_TP_IRQ</text>
<text x="149.4" y="101.1">SPI1-MOSI</text>
<text x="149.4" y="102.9">SPI1-MISO</text>
<text x="149.4" y="104.6">SPI1-SCK</text>
</g>
<g font-size="1.2" fill="#00f">
<text x="168.9" y="90.4">DEBUG_TX</text>
<text x="168.9" y="92.2">DEBUG_RX</text>
<text x="168.9" y="106.4">UART3_TX</text>
<text x="149.4" y="111.8">UART2_TX</text>
<text x="168.9" y="111.8">UART2_RX</text>
<text x="168.9" y="108.2">UART3_RX</text>
</g>
<g font-size=".9">
<text x="176.2" y="35.2">5</text>
<text x="182.6" y="35.2">1</text>
<text x="176.2" y="38.7">4</text>
<text x="182.6" y="37">2</text>
<text x="182.6" y="38.7">3</text>
<text x="115.6" y="49.4">1</text>
<text x="115.6" y="51.2">2</text>
<text x="115.6" y="53">3</text>
<text x="158.4" y="53">5</text>
<text x="158.4" y="51.2">6</text>
<text x="210" y="49.4">1</text>
<text x="210" y="51.2">2</text>
<text x="210" y="53">3</text>
<text x="216.2" y="53">6</text>
<text x="216.2" y="51.2">7</text>
<text x="216.2" y="49.4">8</text>
<text x="115.6" y="54.7">4</text>
<text x="115.6" y="56.5">5</text>
<text x="115.6" y="58.3">6</text>
<text x="122" y="58.3">10</text>
<text x="122" y="56.5">11</text>
<text x="158.4" y="58.3">2</text>
<text x="158.4" y="56.5">3</text>
<text x="158.4" y="54.7">4</text>
<text x="164.8" y="54.7">7</text>
<text x="164.8" y="58.3">8</text>
<text x="210" y="54.7">4</text>
<text x="216.2" y="54.7">5</text>
<text x="115.6" y="60.1">7</text>
<text x="115.6" y="61.8">8</text>
<text x="115.6" y="63.6">9</text>
<text x="158.4" y="60.1">1</text>
<text x="62.4" y="88.5">1</text>
<text x="77.7" y="88.5">5</text>
<text x="158.4" y="85">1</text>
<text x="158.4" y="86.7">3</text>
<text x="158.4" y="88.5">5</text>
<text x="164.8" y="85">2</text>
<text x="164.8" y="86.7">4</text>
<text x="164.8" y="88.5">6</text>
<text x="62.4" y="95.6">3</text>
<text x="77.7" y="92.1">2</text>
<text x="77.7" y="95.6">4</text>
<text x="158" y="93.9">11</text>
<text x="158" y="95.6">13</text>
<text x="158.4" y="90.3">7</text>
<text x="158.4" y="92.1">9</text>
<text x="164.8" y="90.3">8</text>
<text x="164.8" y="92.1">10</text>
<text x="164.8" y="93.9">12</text>
<text x="164.8" y="95.6">14</text>
<text x="200.5" y="95.6">4</text>
<text x="207" y="95.6">1</text>
<text x="235.8" y="95.6">3</text>
<text x="244" y="95.6">2</text>
<text x="158" y="97.4">15</text>
<text x="158" y="99.2">17</text>
<text x="158" y="101">19</text>
<text x="164.8" y="97.4">16</text>
<text x="164.8" y="99.2">18</text>
<text x="164.8" y="101">20</text>
<text x="200.5" y="97.4">3</text>
<text x="207" y="97.4">2</text>
<text x="214.4" y="97.4">2</text>
<text x="222.6" y="97.4">1</text>
<text x="158" y="102.7">21</text>
<text x="158" y="104.5">23</text>
<text x="158" y="106.3">25</text>
<text x="164.8" y="102.7">22</text>
<text x="164.8" y="104.5">24</text>
<text x="164.8" y="106.3">26</text>
<text x="158" y="108.1">27</text>
<text x="158" y="109.9">29</text>
<text x="158" y="111.6">31</text>
<text x="158" y="113.4">33</text>
<text x="164.8" y="108.1">28</text>
<text x="164.8" y="109.9">30</text>
<text x="164.8" y="111.6">32</text>
<text x="164.8" y="113.4">34</text>
<text x="158" y="115.2">35</text>
<text x="158" y="117">37</text>
<text x="158" y="118.7">39</text>
<text x="164.8" y="115.2">36</text>
<text x="164.8" y="117">38</text>
<text x="164.8" y="118.7">40</text>
</g>
<g font-size=".9" fill="#003f7f">
<text x="64.9" y="89.3">VIN</text>
<text x="73.5" y="89.3">VOUT</text>
<text x="73.9" y="92.9">GND</text>
<text x="64.9" y="96.4">CE</text>
<text x="74.6" y="96.4">SS</text>
</g>
<g font-size=".8" fill="#00007f">
<text x="178.6" y="32.8">XH25LB-3P</text>
<text x="115.9" y="47.8">FPC_1MM_9PIN</text>
<text x="209.3" y="47.8">GDBM-08-008-H40</text>
<text x="158.5" y="63">MX125TB-6P</text>
<text x="162.6" y="83.3">插插254-2x20P</text>
<text x="67.6" y="86.1">RT9020-33GB</text>
<text x="202.9" y="93.3">XH25LB-2P</text>
<text x="226.6" y="95">GREEN</text>
<text x="241.7" y="94.3">AO3400</text>
<text x="220" y="97">IN5819W</text>
</g>
<g font-size=".8" fill="#f00">
<text x="190.3" y="35.2">CAN+</text>
<text x="190.3" y="38.8">CAN1</text>
<text x="110.3" y="44.9">VCC-5V</text>
<text x="147.8" y="46.7">VCC-5V</text>
<text x="97.7" y="53.6">PH8</text>
<text x="224.2" y="52.7">VCC-5V</text>
<text x="97.7" y="55.6">PH7</text>
<text x="97.7" y="57.4">PH6</text>
<text x="97.7" y="59.1">PC7</text>
<text x="106" y="54.6">SOC_MOSI</text>
<text x="106" y="56.3">SOC_SCK</text>
<text x="106" y="58.1">SOC_LCD_CS</text>
<text x="106" y="59.9">SOC_TOUCH_CS</text>
<text x="135.2" y="57.4">PC0</text>
<text x="135.2" y="59.1">PC2</text>
<text x="135.2" y="55.6">PC3</text>
<text x="97.7" y="60.9">PC14</text>
<text x="97.7" y="62.7">PC12</text>
<text x="97.7" y="64.5">PC10</text>
<text x="106" y="61.7">SOC_Backlight</text>
<text x="106" y="63.5">SOC_TP_IRQ</text>
<text x="135.2" y="60.7">PC4</text>
<text x="39.3" y="84.2">VCC-5V</text>
<text x="120.6" y="86.3">IO_3V3</text>
<text x="144.6" y="85.6">IO_3V3</text>
<text x="177.8" y="85.6">VCC-5V</text>
<text x="208.2" y="91.1">VCC-5V</text>
<text x="214.1" y="95.7">GPIO26A</text>
<text x="144.4" y="99.8">IO_3V3</text>
<text x="204.8" y="102.5">VCC-5V</text>
<text x="211.6" y="105.2">PG19</text>
</g>
<g font-size=".8">
<text x="177.7" y="41.9">CON_254MM_SMD_3P_180</text>
<text x="158.3" y="49.5">CON_125MM_1X6P_90</text>
<text x="210.2" y="57.9">CON_2X2X2PIN_32MMX10MM</text>
<text x="117.2" y="66.6">FPC-1MM_9P</text>
<text x="82.4" y="88.1">PZ1608U121-2R0TF</text>
<text x="83.4" y="89.9">1A</text>
<text x="86.3" y="89.7">L0603</text>
<text x="55.2" y="94">VCC-IO</text>
<text x="218.4" y="93.8">4.7K</text>
<text x="221.2" y="95">LED0603</text>
<text x="67.8" y="98.6">SOT23-5</text>
<text x="200.6" y="100.7">CON_254MM_SMD_2P_180</text>
<text x="220.2" y="98.9">DIO_SOD123</text>
<text x="230.5" y="101.8">100R</text>
<text x="239.8" y="101.3" transform="rotate(-90 239.8 101.3)">1</text>
<text x="242.9" y="97.7">SOT23</text>
<text x="230.5" y="104.5">100K</text>
<text x="156" y="122.4">CON_254MM_DIP_2X20PZHEN</text>
<text x="231.3" y="202.9">A3</text>
<text x="236.9" y="206.5">Wednesday, September 14, 2022</text>
<text x="274" y="206.5">9</text>
<text x="284.7" y="206.5">16</text>
</g>
<g font-size=".8" fill="#00f">
<text x="188.3" y="53.6">USBDP_CAN</text>
<text x="188.2" y="55.4">USBDM_CAN</text>
<text x="140.8" y="89">PC0</text>
<text x="140.8" y="90.8">PC7</text>
<text x="140.8" y="94.3">PC14</text>
<text x="179.6" y="90.9">CPUX-UTX</text>
<text x="179.6" y="94.5">PC13</text>
<text x="179.6" y="92.7">CPUX-URX</text>
<text x="140.8" y="101.4">PH7</text>
<text x="140.8" y="96.1">PC12</text>
<text x="179.6" y="98">PC11</text>
<text x="179.6" y="99.8">PC9</text>
<text x="140.8" y="105">PH6</text>
<text x="140.8" y="103.2">PH8</text>
<text x="179.6" y="106.9">PI9</text>
<text x="179.6" y="105.2">PG12</text>
<text x="179.6" y="103.4">PG13</text>
<text x="140.8" y="113.9">PG10</text>
<text x="140.8" y="110.3">PC4</text>
<text x="140.8" y="108.5">PC2</text>
<text x="140.8" y="112.1">PI5</text>
<text x="179.6" y="112.3">PI6</text>
<text x="179.6" y="108.5">PI10</text>
<text x="140.8" y="115.8">PC6</text>
<text x="140.8" y="117.4">PC15</text>
<text x="179.6" y="117.4">PH4</text>
<text x="179.6" y="115.8">PG11</text>
<text x="179.6" y="119.2">PC8</text>
</g>
<g font-size=".8" fill="#0000a0">
<text x="140.8" y="87.2">PC3</text>
<text x="140.8" y="97.9">PC10</text>
</g>
<text font-size=".7" fill="#f00" x="105.8" y="52.8">SOC_MISO</text>
<g font-size=".7">
<text x="212.8" y="94.9">R0402</text>
<text x="216.8" y="95">1%</text>
<text x="236.5" y="95.8">D</text>
<text x="242.9" y="95.8">S</text>
<text x="89.3" y="99.9">10V</text>
<text x="89.3" y="99.1">X5R</text>
<text x="89.7" y="98.3">C0603</text>
<text x="90.7" y="99.3">20%</text>
<text x="94.6" y="99.9">10V</text>
<text x="94.6" y="99.1">X5R</text>
<text x="95" y="98.3">C0603</text>
<text x="96.1" y="99.3">10%</text>
<text x="99.9" y="98.8">X7R 10%</text>
<text x="100.2" y="99.5">25V</text>
<text x="100.5" y="97.9">C0402</text>
<text x="240.6" y="100.2">G</text>
<text x="39.5" y="104.5">10V</text>
<text x="39.5" y="103.8">X5R</text>
<text x="39.9" y="102.9">C0603</text>
<text x="40.9" y="103.9">20%</text>
<text x="44.8" y="103.6">X7R 10%</text>
<text x="45" y="104.3">25V</text>
<text x="45.4" y="102.7">C0402</text>
<text x="82.2" y="104.3">X7R 10%</text>
<text x="82.4" y="105">50V</text>
<text x="82.7" y="103.4">C0402</text>
<text x="225" y="105.5">R0402</text>
<text x="225" y="102.9">R0402</text>
<text x="228.9" y="105.5">1%</text>
<text x="228.9" y="102.9">1%</text>
</g>
</svg>
